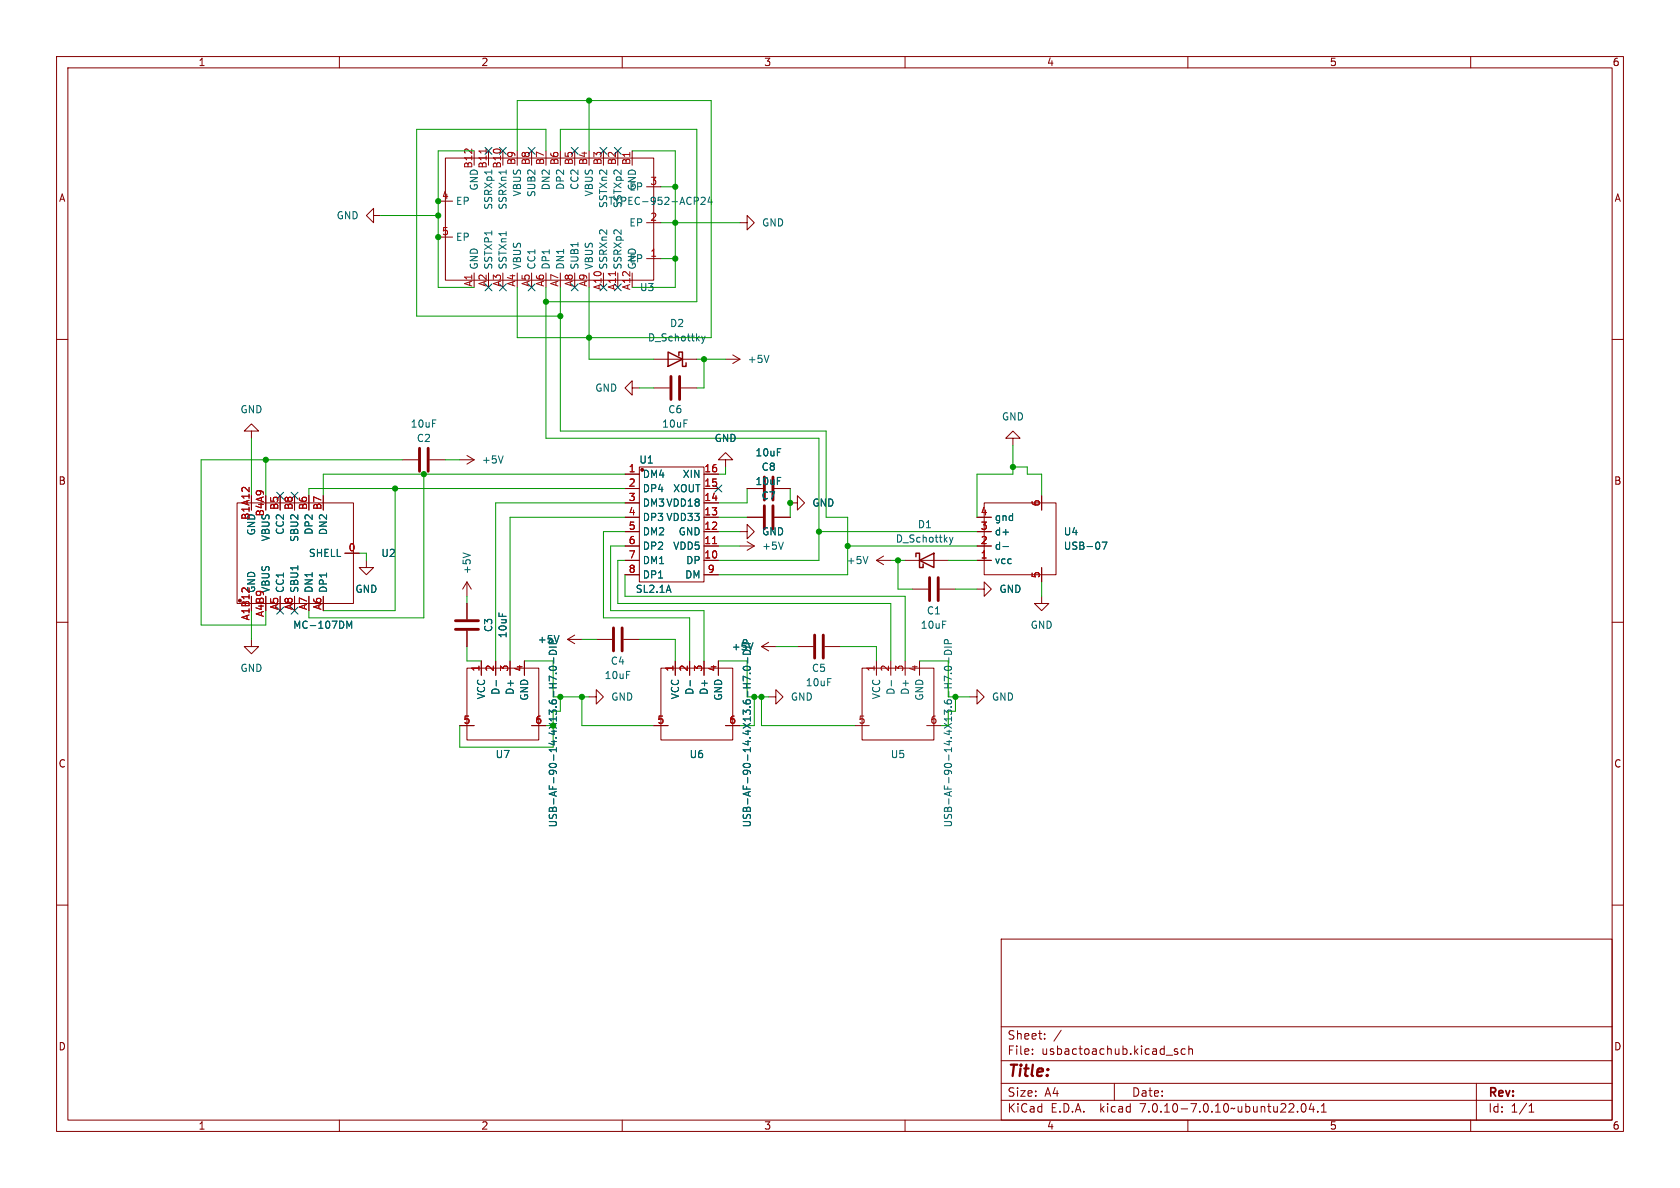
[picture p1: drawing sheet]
<svg xmlns="http://www.w3.org/2000/svg" width="297mm" height="210mm" viewBox="0 0 297 210" stroke-linecap="round" stroke-linejoin="round" font-family="sans-serif">
<g fill="none" stroke="#840000" stroke-width=".18">
<path d="M10 10h277v190h-277zM12 12h273v186h-273zM60 10v2M110 10v2M160 10v2M210 10v2M260 10v2M66 38.1v-1.3l-1.2 1.3 1.2 1.3v-1.3h1.3M77.5 35.6h2.5M78.7 27.9h36.9v21.6h-36.9zM111.8 26.7v2.5M114.3 39.4h2.5"/>
<path d="M114.3 33h2.5M130.8 39.4h1.3v-1.3l1.2 1.3-1.2 1.2v-1.2M10 60h2M77.5 41.9h2.5M83.8 48.3v2.5M114.3 45.7h2.5M285 60h2M44.4 76.2h1.3l-1.3-1.3-1.2 1.3h1.2v1.3M111.8 68.6v-1.3l-1.3 1.3 1.3 1.3v-1.3h1.2M115.6 63.5h7.6M115.6 68.6h2.8M120.4 68.6h2.8"/>
<path d="M128.3 63.5h2.5M129.5 62.7l1.3 .8M130.8 63.5l-1.3 .8M179.1 77.5h1.2l-1.2-1.3-1.3 1.3h1.3v1.2M41.9 88.9h20.6v17.8h-20.6zM61 97.8h2.5M64.8 99.1v1.2h1.2l-1.2 1.3-1.3-1.3h1.3M71.1 81.3h2.8M75.9 81.3h2.8M81.3 81.3h2.5M82.5 80.5l1.3 .8M83.8 81.3l-1.3 .7"/>
<path d="M110.5 99.1h2.5M110.5 96.5h2.5M110.5 94h2.5M110.5 91.4h2.5M110.5 86.4h2.5M110.5 83.8h2.5M110.5 88.9h2.5M113 82.6h11.5v20.3h-11.5zM124.5 99.1h2.5M124.5 96.5h2.5M124.5 94h2.5M124.5 91.4h2.5"/>
<path d="M124.5 86.4h2.5M124.5 83.8h2.5M124.5 88.9h2.5M128.3 81.3h1.2l-1.2-1.3-1.3 1.3h1.3v1.3M130.8 94h1.3v-1.3l1.2 1.3-1.2 1.3v-1.3M130.8 96.5h2.5M132.1 91.4h2.8M132.1 86.4h2.8M132.1 95.8l1.2 .7M133.3 96.5l-1.2 .8M136.9 91.4h2.8M136.9 86.4h2.8"/>
<path d="M139.7 88.9h1.3v-1.3l1.2 1.3-1.2 1.3v-1.3M154.9 99.1h2.6M154.9 99.1l1.3 .7M156.2 98.3l-1.3 .8M160 99.1h7.6M172.7 99.1h2.6M172.7 96.5h2.6M172.7 94h2.6M172.7 91.4h2.6M174 88.9h12.7v12.7h-12.7zM184.1 87.6v2.6M10 110h2"/>
<path d="M44.4 113v1.3h1.3l-1.3 1.3-1.2-1.3h1.2M82.5 118.1h12.7v12.7h-12.7zM82.5 102.9v2.5M82.5 106.7v2.8M82.5 111.5v2.8M82.5 102.9l-.7 1.2M82.5 102.9l.8 1.2M85.1 116.8v2.6M87.6 116.8v2.6M90.2 116.8v2.6M92.7 116.8v2.6M100.3 113l1.3 .8"/>
<path d="M100.3 113h2.6M101.6 112.3l-1.3 .7M105.4 113h2.8M110.2 113h2.8M110.5 101.6h2.5M116.8 118.1h12.7v12.7h-12.7zM119.4 116.8v2.6M121.9 116.8v2.6M124.5 116.8v2.6M124.5 101.6h2.5M127 116.8v2.6M134.6 114.3l1.3 .8"/>
<path d="M134.6 114.3h2.6M135.9 113.5l-1.3 .8M141 114.3h2.8M145.8 114.3h2.8M152.4 118.1h12.7v12.7h-12.7zM154.9 116.8v2.6M157.5 116.8v2.6M160 116.8v2.6M161.3 104.1h2.8M162.6 116.8v2.6M166.1 104.1h2.8M172.7 104.1h1.3v-1.2l1.3 1.2-1.3 1.3v-1.3"/>
<path d="M184.1 105.4v1.3h1.3l-1.3 1.3-1.2-1.3h1.2M184.1 100.3v2.6M285 110h2M81.3 128.3h2.5M94 128.3h2.5M104.1 123.2h1.3v-1.3l1.3 1.3-1.3 1.3v-1.3M115.6 128.3h2.5M128.3 128.3h2.5M135.9 123.2h1.3v-1.3l1.2 1.3-1.2 1.3v-1.3M151.1 128.3h2.6M163.8 128.3h2.6M171.4 123.2h1.3v-1.3l1.3 1.3-1.3 1.3v-1.3"/>
<path d="M10 160h2M285 160h2M177 166h108v32h-108zM60 198v2M110 198v2M160 198v2M177 194.5h108M177 191.5h108M177 187.5h108M177 181.5h108M182.5 186.3v.1M182.5 185.5v.1"/>
<path d="M184.7 183.6v.1M184.7 182.8v.1M187.6 182.1l-1.3 2M197 191.5v3M208.2 185.5l-.4-.1-.2 .2 .1 .2 .5 .2v.3h-.6M209.5 185.5l-.4-.1-.3 .3v.4l.2 .2h.5M210 198v2M210.2 185.5l.2-.1 .3 .1 .1 .9M210.2 184.9v1.5M229.4 196.5v.1M230.2 195.2l.2-.1a.81 .81 0 0 1 .6 .6 .81 .81 0 0 1-.3 .8l-.2 .1a.81 .81 0 0 1-.3-1.4zM231.8 195l-.3 1.1h.9"/>
<path d="M232.2 195.6v1M233 196.5v.1M233.6 196.6h.9M233.6 195.5l.4-.4v1.5M260 198v2M261 191.5v6.5M270.3 196.6h.9M270.3 195.5l.4-.4v1.5"/>
</g>
<g fill="none" stroke="#006464" stroke-width=".18">
<path d="M86.9 30.1v.7M89.5 30.1v.7M123.9 35l.5-.1 .3 .3-.8 .9h.8M125.5 34.8l-.3 .9h.7M125.8 35.3v.8M124.1 59.4l.3 .9M124.7 59.4l-.3 .9M124.4 60.3l-.3 .4M135.9 62.8l-.4 1.3M81.9 97.7l1.2 .5M89 80.6l-.5 1.3M138.5 95.8l-.4 1.3"/>
<path d="M153.4 98.4l-.4 1.2M167.9 95l.3 .8M168.2 95.8l-.3 .5M168.5 95l-.3 .8M177.3 96.6h1M194.8 95.8h.9l-.6 1.3M61.3 111.1v-1.3l.4 .9 .5-.9v1.3M97.2 115.2a.68 .68 0 0 1 .7-.2 .68 .68 0 0 1 .5 .7h-1.3zM97.2 118a.75 .75 0 0 1 1.2 .2 .72 .72 0 0 1-1.3-.1zM97.9 116.3v.9M98.2 119h.2M98.8 112.3l-.4 1.3"/>
<path d="M131.4 113.3l.2-.2h.3l.2 .2M131.5 118a.75 .75 0 0 1 1.2 .2 .72 .72 0 0 1-1.3-.1zM132.2 116.3v.9M132.5 119h.2M133.1 113.6l-.4 1.3M166.9 114.4h1.3M167 115.2a.68 .68 0 0 1 .8-.2 .68 .68 0 0 1 .4 .7h-1.3zM167.1 117.9a.68 .68 0 0 1 1.1 .3 .72 .72 0 0 1-1.3-.1zM167.6 113.8v-.6l-.2-.1h-.3l-.2 .7h1.3M167.7 116.3v.9M168.1 119h.1M87.7 120.3v1"/>
<path d="M98.4 120.1l-1.3-.6v.9M122 120.3v1M132.7 120.1l-1.3-.6v.9M157.6 120.3v1M168.2 120.1l-1.3-.6v.9"/>
</g>
<g fill="none" stroke="#840000" stroke-width=".51">
<path d="M74.2 79.2v4.1M75.7 79.2v4.1M118.6 66.5v4.1M120.1 66.5v4.1M135.1 84.3v4.1M135.1 89.4v4.1M136.7 84.3v4.1M136.7 89.4v4.1M80.5 111.3h4.1M80.5 109.7h4.1M108.5 111v4.1M110 111v4.1"/>
<path d="M144 112.3v4M145.5 112.3v4M164.3 102.1v4.1M165.9 102.1v4.1"/>
</g>
<path d="M118.1 62.2l2.5 1.3-2.5 1.3zM120 62.9v-.7h.6v2.6h.7v-.7M161.9 98.4v-.6h.7v2.5h.6v-.6M162.6 99.1l2.5-1.3v2.5z" fill="none" stroke="#840000" stroke-width=".25"/>
<circle cx="42.4" cy="106.2" r=".25" fill="#840000" stroke="#840000" stroke-width=".18"/>
<path d="M85.9 26.3v.8M42.9 86.2h.4M44 86.1v.8M126 96.1h.7M42.9 104h.4" fill="none" stroke="#a90000" stroke-width=".18"/>
<g fill="none" stroke="#009600" stroke-width=".18">
<path d="M104.1 17.8v8.9M67.3 38.1h10.2M83.8 26.7h-6.3v24.1h6.3M91.4 26.7v-8.9h34.3v41.9h-34.3v-8.9M96.5 26.7v-3.8h-22.8v33h25.4M99.1 26.7v-3.8h24.1v30.4h-26.7M111.8 26.7h7.6v24.1h-7.6M116.8 33h2.6M116.8 39.4h14M96.5 50.8v26.7h48.3v21.6h-17.8M99.1 50.8v25.4h46.9v15.2h3.9v10.2h-22.9M104.1 50.8v12.7h11.5"/>
<path d="M116.8 45.7h2.6M44.4 77.5v10.1M113 68.6h2.6M123.2 63.5h5.1M124.5 63.5v5.1h-1.3M179.1 78.7v5.1h-6.4v7.6M47 81.3v6.3M63.5 97.8h1.3v1.3M69.8 86.4v21.6h-12.7M71.1 81.3h-35.5v29.2h11.4v-2.5M74.9 83.8v25.4h-20.3v-1.2M78.7 81.3h2.6"/>
<path d="M110.5 99.1h-1.3v7.6h48.3v10.1M110.5 83.8h-53.4v3.8M110.5 94h-3.8v15.2h15.2v7.6M110.5 86.4h-55.9v1.2M110.5 96.5h-2.6v11.5h16.6v8.8M110.5 91.4h-20.3v25.4M110.5 88.9h-22.9v27.9M127 91.4h5.1M127 94h3.8M127 96.5h3.8M128.3 82.6v1.2h-1.3M132.1 86.4v2.5h-5.1"/>
<path d="M139.7 86.4v5M144.8 94h27.9M149.9 96.5h22.8M157.5 99.1h2.5M158.7 99.1v5h2.6M167.6 99.1h5.1M179.1 82.6h2.5v1.2h2.5v3.8M44.4 108v5M82.5 114.3v2.5h2.6M82.5 105.4v1.3M92.7 116.8h5.1v6.4M102.9 113h2.5"/>
<path d="M110.5 101.6v3.8h49.5v11.4M113 113h6.4v3.8M127 116.8h5.1v6.4M137.2 114.3h3.8M148.6 114.3h6.3v2.5M162.6 116.8h5v6.4M168.9 104.1h3.8M184.1 102.9v2.5M81.3 128.3v3.8h16.5v-3.8h-1.3M99.1 123.2h5M102.9 123.2v5.1h12.7M134.6 123.2v5.1h16.5"/>
<path d="M135.9 123.2h-2.6v5.1h-2.5M166.4 128.3h1.2M168.9 123.2h2.5"/>
</g>
<g fill="none" stroke="#000084" stroke-width=".18">
<path d="M85.8 26.1l1.2 1.2M87 26.1l-1.2 1.2M88.3 26.1l1.2 1.2M89.5 26.1l-1.2 1.2M93.4 26.1l1.2 1.2M94.6 26.1l-1.2 1.2M101 26.1l1.2 1.2M102.2 26.1l-1.2 1.2M106.1 26.1l1.2 1.2M107.3 26.1l-1.2 1.2M108.6 26.1l1.2 1.2M109.8 26.1l-1.2 1.2"/>
<path d="M85.8 50.2l1.2 1.2M87 50.2l-1.2 1.2M88.3 50.2l1.2 1.2M89.5 50.2l-1.2 1.2M93.4 50.2l1.2 1.2M94.6 50.2l-1.2 1.2M101 50.2l1.2 1.2M102.2 50.2l-1.2 1.2M106.1 50.2l1.2 1.2M107.3 50.2l-1.2 1.2M108.6 50.2l1.2 1.2M109.8 50.2l-1.2 1.2"/>
<path d="M48.9 87l1.2 1.2M50.1 87l-1.2 1.2M51.5 87l1.2 1.2M52.7 87l-1.2 1.2M126.4 85.8l1.2 1.2M127.6 85.8l-1.2 1.2M48.9 107.3l1.2 1.3M50.1 107.3l-1.2 1.3M51.5 107.3l1.2 1.3M52.7 107.3l-1.2 1.3"/>
</g>
<g fill="#009600" stroke="#009600" stroke-width=".18">
<circle cx="119.4" cy="33" r=".46"/>
<circle cx="96.5" cy="53.3" r=".46"/>
<circle cx="104.1" cy="17.8" r=".46"/>
<circle cx="119.4" cy="39.4" r=".46"/>
<circle cx="119.4" cy="45.7" r=".46"/>
<circle cx="104.1" cy="59.7" r=".46"/>
<circle cx="99.1" cy="55.9" r=".46"/>
<circle cx="124.5" cy="63.5" r=".46"/>
<circle cx="99.1" cy="123.2" r=".46"/>
<circle cx="74.9" cy="83.8" r=".46"/>
<circle cx="77.5" cy="41.9" r=".46"/>
<circle cx="77.5" cy="38.1" r=".46"/>
<circle cx="77.5" cy="35.6" r=".46"/>
<circle cx="69.8" cy="86.4" r=".46"/>
<circle cx="47" cy="81.3" r=".46"/>
<circle cx="149.9" cy="96.5" r=".46"/>
<circle cx="179.1" cy="82.6" r=".46"/>
<circle cx="158.7" cy="99.1" r=".46"/>
<circle cx="168.9" cy="123.2" r=".46"/>
<circle cx="133.3" cy="123.2" r=".46"/>
<circle cx="134.6" cy="123.2" r=".46"/>
<circle cx="102.9" cy="123.2" r=".46"/>
<circle cx="139.7" cy="88.9" r=".46"/>
<circle cx="144.8" cy="94" r=".46"/>
</g>
<text font-size="2.8" fill="#840000" x="178" y="190.9">Title:</text>
<g font-size="2.1" fill="#840000">
<text x="178" y="184">Sheet:</text>
<text x="178" y="186.7">File:</text>
<text x="184.1" y="186.7">usbactoachub.kicad_sch</text>
<text x="178" y="196.9">KiCad</text>
<text x="178" y="194.1">Size:</text>
<text x="184.7" y="194.1">A4</text>
<text x="185.7" y="196.9">E.D.A.</text>
<text x="194.6" y="196.9">kicad</text>
<text x="200" y="194.1">Date:</text>
<text x="201.8" y="196.9">7.0.10-7.0.10~ubuntu22.04.1</text>
<text x="263" y="194.3">Rev:</text>
<text x="263" y="196.9">Id:</text>
<text x="267.1" y="196.9">1/1</text>
</g>
<g font-size="1.8" fill="#840000">
<text x="35" y="11.9">1</text>
<text x="85" y="11.9">2</text>
<text x="135" y="11.9">3</text>
<text x="185" y="11.9">4</text>
<text x="235" y="11.9">5</text>
<text x="285" y="11.9">6</text>
<text x="10.3" y="35.9">A</text>
<text x="285.3" y="35.9">A</text>
<text x="10.3" y="85.9">B</text>
<text x="285.3" y="85.9">B</text>
<text x="10.3" y="135.9">C</text>
<text x="285.3" y="135.9">C</text>
<text x="10.3" y="185.9">D</text>
<text x="285.3" y="185.9">D</text>
<text x="35" y="199.9">1</text>
<text x="85" y="199.9">2</text>
<text x="135" y="199.9">3</text>
<text x="185" y="199.9">4</text>
<text x="235" y="199.9">5</text>
<text x="285" y="199.9">6</text>
</g>
<g font-size="1.8" fill="#a90000">
<text x="83.6" y="29.9" transform="rotate(-90 83.6 29.9)">B12</text>
<text x="88.6" y="29.9" transform="rotate(-90 88.6 29.9)">B10</text>
<text x="91.2" y="29.3" transform="rotate(-90 91.2 29.3)">B9</text>
<text x="93.7" y="29.3" transform="rotate(-90 93.7 29.3)">B8</text>
<text x="96.3" y="29.3" transform="rotate(-90 96.3 29.3)">B7</text>
<text x="98.8" y="29.3" transform="rotate(-90 98.8 29.3)">B6</text>
<text x="101.3" y="29.3" transform="rotate(-90 101.3 29.3)">B5</text>
<text x="103.9" y="29.3" transform="rotate(-90 103.9 29.3)">B4</text>
<text x="106.4" y="29.3" transform="rotate(-90 106.4 29.3)">B3</text>
<text x="109" y="29.3" transform="rotate(-90 109 29.3)">B2</text>
<text x="111.5" y="29.3" transform="rotate(-90 111.5 29.3)">B1</text>
<text x="78" y="35.3">4</text>
<text x="114.9" y="32.8">3</text>
<text x="78" y="41.7">5</text>
<text x="114.9" y="39.1">2</text>
<text x="114.9" y="45.5">1</text>
<text x="83.6" y="50.8" transform="rotate(-90 83.6 50.8)">A1</text>
<text x="86.1" y="50.8" transform="rotate(-90 86.1 50.8)">A2</text>
<text x="88.6" y="50.8" transform="rotate(-90 88.6 50.8)">A3</text>
<text x="91.2" y="50.8" transform="rotate(-90 91.2 50.8)">A4</text>
<text x="93.7" y="50.8" transform="rotate(-90 93.7 50.8)">A5</text>
<text x="96.3" y="50.8" transform="rotate(-90 96.3 50.8)">A6</text>
<text x="98.8" y="50.8" transform="rotate(-90 98.8 50.8)">A7</text>
<text x="101.3" y="50.8" transform="rotate(-90 101.3 50.8)">A8</text>
<text x="103.9" y="50.8" transform="rotate(-90 103.9 50.8)">A9</text>
<text x="106.4" y="51.4" transform="rotate(-90 106.4 51.4)">A10</text>
<text x="109" y="51.4" transform="rotate(-90 109 51.4)">A11</text>
<text x="111.5" y="51.4" transform="rotate(-90 111.5 51.4)">A12</text>
<text x="111.1" y="83.6">1</text>
<text x="124.4" y="83.6">16</text>
<text x="111.1" y="86.1">2</text>
<text x="111.1" y="88.6">3</text>
<text x="124.4" y="88.6">14</text>
<text x="124.4" y="86.1">15</text>
<text x="183.9" y="89.6" transform="rotate(-90 183.9 89.6)">6</text>
<text x="44.2" y="92" transform="rotate(-90 44.2 92)">B1A12</text>
<text x="45.3" y="94.8" transform="rotate(-90 45.3 94.8)">GND</text>
<text x="46.7" y="91.4" transform="rotate(-90 46.7 91.4)">B4A9</text>
<text x="49.3" y="90.2" transform="rotate(-90 49.3 90.2)">B5</text>
<text x="51.8" y="90.2" transform="rotate(-90 51.8 90.2)">B8</text>
<text x="54.4" y="90.2" transform="rotate(-90 54.4 90.2)">B6</text>
<text x="56.9" y="90.2" transform="rotate(-90 56.9 90.2)">B7</text>
<text x="111.1" y="91.2">4</text>
<text x="111.1" y="93.7">5</text>
<text x="124.4" y="93.7">12</text>
<text x="124.4" y="91.2">13</text>
<text x="173.3" y="93.7">3</text>
<text x="173.3" y="91.2">4</text>
<text x="61.5" y="97.5">0</text>
<text x="111.1" y="96.3">6</text>
<text x="111.1" y="98.8">7</text>
<text x="111.1" y="101.3">8</text>
<text x="124.4" y="98.8">10</text>
<text x="124.4" y="96.3">11</text>
<text x="125" y="101.3">9</text>
<text x="173.3" y="98.8">1</text>
<text x="173.3" y="96.3">2</text>
<text x="45.3" y="104.9" transform="rotate(-90 45.3 104.9)">GND</text>
<text x="49.3" y="107.9" transform="rotate(-90 49.3 107.9)">A5</text>
<text x="51.8" y="107.9" transform="rotate(-90 51.8 107.9)">A8</text>
<text x="54.4" y="107.9" transform="rotate(-90 54.4 107.9)">A7</text>
<text x="56.9" y="107.9" transform="rotate(-90 56.9 107.9)">A6</text>
<text x="183.9" y="102.3" transform="rotate(-90 183.9 102.3)">5</text>
<text x="44.2" y="109.8" transform="rotate(-90 44.2 109.8)">A1B12</text>
<text x="46.7" y="109.2" transform="rotate(-90 46.7 109.2)">A4B9</text>
<text x="84.8" y="118.8" transform="rotate(-90 84.8 118.8)">1</text>
<text x="87.4" y="118.8" transform="rotate(-90 87.4 118.8)">2</text>
<text x="89.9" y="118.8" transform="rotate(-90 89.9 118.8)">3</text>
<text x="92.5" y="118.8" transform="rotate(-90 92.5 118.8)">4</text>
<text x="119.1" y="118.8" transform="rotate(-90 119.1 118.8)">1</text>
<text x="121.7" y="118.8" transform="rotate(-90 121.7 118.8)">2</text>
<text x="124.2" y="118.8" transform="rotate(-90 124.2 118.8)">3</text>
<text x="126.7" y="118.8" transform="rotate(-90 126.7 118.8)">4</text>
<text x="154.7" y="118.8" transform="rotate(-90 154.7 118.8)">1</text>
<text x="157.2" y="118.8" transform="rotate(-90 157.2 118.8)">2</text>
<text x="159.8" y="118.8" transform="rotate(-90 159.8 118.8)">3</text>
<text x="162.3" y="118.8" transform="rotate(-90 162.3 118.8)">4</text>
<text x="81.8" y="128">5</text>
<text x="94.5" y="128">6</text>
<text x="116.1" y="128">5</text>
<text x="128.8" y="128">6</text>
<text x="151.7" y="128">5</text>
<text x="164.4" y="128">6</text>
</g>
<g font-size="1.8" fill="#006464">
<text x="86.1" y="29.9" transform="rotate(-90 86.1 29.9)">B11</text>
<text x="84.7" y="33.8" transform="rotate(-90 84.7 33.8)">GND</text>
<text x="92.3" y="34.8" transform="rotate(-90 92.3 34.8)">VBUS</text>
<text x="94.8" y="34.9" transform="rotate(-90 94.8 34.9)">SUB2</text>
<text x="97.4" y="33.7" transform="rotate(-90 97.4 33.7)">DN2</text>
<text x="99.9" y="33.7" transform="rotate(-90 99.9 33.7)">DP2</text>
<text x="102.5" y="33.7" transform="rotate(-90 102.5 33.7)">CC2</text>
<text x="105" y="34.8" transform="rotate(-90 105 34.8)">VBUS</text>
<text x="111.2" y="33.9">EP</text>
<text x="112.6" y="33.8" transform="rotate(-90 112.6 33.8)">GND</text>
<text x="59.4" y="39">GND</text>
<text x="80.5" y="36.4">EP</text>
<text x="87.2" y="37.2" transform="rotate(-90 87.2 37.2)">SSRXp1</text>
<text x="89.8" y="37.2" transform="rotate(-90 89.8 37.2)">SSRXn1</text>
<text x="107.5" y="36.4">TYPEC-952-ACP24</text>
<text x="107.5" y="36.9" transform="rotate(-90 107.5 36.9)">SSTXn2</text>
<text x="110.1" y="36.9" transform="rotate(-90 110.1 36.9)">SSTXp2</text>
<text x="111.2" y="40.2">EP</text>
<text x="134.6" y="40.2">GND</text>
<text x="80.5" y="42.8">EP</text>
<text x="84.7" y="47.8" transform="rotate(-90 84.7 47.8)">GND</text>
<text x="87.2" y="47.8" transform="rotate(-90 87.2 47.8)">SSTXP1</text>
<text x="89.8" y="47.8" transform="rotate(-90 89.8 47.8)">SSTXn1</text>
<text x="92.3" y="47.8" transform="rotate(-90 92.3 47.8)">VBUS</text>
<text x="94.8" y="47.8" transform="rotate(-90 94.8 47.8)">CC1</text>
<text x="97.4" y="47.8" transform="rotate(-90 97.4 47.8)">DP1</text>
<text x="99.9" y="47.8" transform="rotate(-90 99.9 47.8)">DN1</text>
<text x="102.5" y="47.8" transform="rotate(-90 102.5 47.8)">SUB1</text>
<text x="105" y="47.8" transform="rotate(-90 105 47.8)">VBUS</text>
<text x="107.5" y="47.8" transform="rotate(-90 107.5 47.8)">SSRXn2</text>
<text x="110.1" y="47.8" transform="rotate(-90 110.1 47.8)">SSRXp2</text>
<text x="111.2" y="46.6">EP</text>
<text x="112.6" y="47.8" transform="rotate(-90 112.6 47.8)">GND</text>
<text x="113" y="51.7">U3</text>
<text x="118.4" y="58">D2</text>
<text x="114.5" y="60.6">D_Schottky</text>
<text x="132.1" y="64.4">+5V</text>
<text x="105.1" y="69.4">GND</text>
<text x="42.4" y="73.3">GND</text>
<text x="72.5" y="75.8">10uF</text>
<text x="116.9" y="75.8">10uF</text>
<text x="118" y="73.3">C6</text>
<text x="177" y="74.5">GND</text>
<text x="73.6" y="78.3">C2</text>
<text x="85.1" y="82.1">+5V</text>
<text x="112.9" y="82.1">U1</text>
<text x="126.2" y="78.3">GND</text>
<text x="133.5" y="80.9">10uF</text>
<text x="134.5" y="83.4">C8</text>
<text x="113.5" y="84.7">DM4</text>
<text x="113.5" y="87.2">DP4</text>
<text x="113.5" y="89.8">DM3 VDD18</text>
<text x="118.9" y="87.2">XOUT</text>
<text x="120.6" y="84.7">XIN</text>
<text x="133.5" y="86">10uF</text>
<text x="134.5" y="88.5">C7</text>
<text x="143.5" y="89.8">GND</text>
<text x="47.9" y="95.8" transform="rotate(-90 47.9 95.8)">VBUS</text>
<text x="50.4" y="94.6" transform="rotate(-90 50.4 94.6)">CC2</text>
<text x="52.9" y="95.9" transform="rotate(-90 52.9 95.9)">SBU2</text>
<text x="55.5" y="94.6" transform="rotate(-90 55.5 94.6)">DP2</text>
<text x="58" y="94.7" transform="rotate(-90 58 94.7)">DN2</text>
<text x="113.5" y="92.3">DP3 VDD33</text>
<text x="113.5" y="94.8">DM2</text>
<text x="119.9" y="94.8">GND</text>
<text x="134.6" y="94.8">GND</text>
<text x="162.2" y="93.6">D1</text>
<text x="175.8" y="94.8">d+</text>
<text x="175.8" y="92.3">gnd</text>
<text x="188" y="94.8">U4</text>
<text x="54.5" y="98.7">SHELL</text>
<text x="67.3" y="98.7">U2</text>
<text x="83.4" y="101.6" transform="rotate(-90 83.4 101.6)">+5V</text>
<text x="113.5" y="97.4">DP2</text>
<text x="113.5" y="99.9">DM1</text>
<text x="118.9" y="97.4">VDD5</text>
<text x="121.2" y="99.9">DP</text>
<text x="134.6" y="97.4">+5V</text>
<text x="149.6" y="99.9">+5V</text>
<text x="158.3" y="96.1">D_Schottky</text>
<text x="175.8" y="99.9">vcc</text>
<text x="175.8" y="97.4">d-</text>
<text x="188" y="97.4">USB-07</text>
<text x="47.9" y="104.9" transform="rotate(-90 47.9 104.9)">VBUS</text>
<text x="50.4" y="104.9" transform="rotate(-90 50.4 104.9)">CC1</text>
<text x="52.9" y="104.9" transform="rotate(-90 52.9 104.9)">SBU1</text>
<text x="55.5" y="104.9" transform="rotate(-90 55.5 104.9)">DN1</text>
<text x="58" y="104.9" transform="rotate(-90 58 104.9)">DP1</text>
<text x="62.7" y="105">GND</text>
<text x="112.3" y="105">SL2.1A</text>
<text x="113.5" y="102.5">DP1</text>
<text x="121" y="102.5">DM</text>
<text x="176.6" y="105">GND</text>
<text x="51.7" y="111.4">MC-107DM</text>
<text x="87.2" y="111.8" transform="rotate(-90 87.2 111.8)">C3</text>
<text x="89.8" y="112.9" transform="rotate(-90 89.8 112.9)">10uF</text>
<text x="95" y="113.9">+5V</text>
<text x="162.7" y="111.4">10uF</text>
<text x="163.8" y="108.8">C1</text>
<text x="182.1" y="111.4">GND</text>
<text x="42.4" y="119">GND</text>
<text x="107.9" y="117.7">C4</text>
<text x="129.3" y="115.2">+5V</text>
<text x="143.4" y="119">C5</text>
<text x="86" y="123.7" transform="rotate(-90 86 123.7)">VCC</text>
<text x="88.5" y="122.9" transform="rotate(-90 88.5 122.9)">D-</text>
<text x="91" y="122.9" transform="rotate(-90 91 122.9)">D+</text>
<text x="93.6" y="124" transform="rotate(-90 93.6 124)">GND</text>
<text x="106.8" y="120.2">10uF</text>
<text x="108" y="124.1">GND</text>
<text x="120.2" y="123.7" transform="rotate(-90 120.2 123.7)">VCC</text>
<text x="122.8" y="122.9" transform="rotate(-90 122.8 122.9)">D-</text>
<text x="125.3" y="122.9" transform="rotate(-90 125.3 122.9)">D+</text>
<text x="127.9" y="124" transform="rotate(-90 127.9 124)">GND</text>
<text x="139.7" y="124.1">GND</text>
<text x="142.3" y="121.5">10uF</text>
<text x="155.8" y="123.7" transform="rotate(-90 155.8 123.7)">VCC</text>
<text x="158.3" y="122.9" transform="rotate(-90 158.3 122.9)">D-</text>
<text x="160.9" y="122.9" transform="rotate(-90 160.9 122.9)">D+</text>
<text x="163.4" y="124" transform="rotate(-90 163.4 124)">GND</text>
<text x="175.3" y="124.1">GND</text>
<text x="87.5" y="134.2">U7</text>
<text x="121.8" y="134.2">U6</text>
<text x="157.4" y="134.2">U5</text>
<text x="132.9" y="146.4" transform="rotate(-90 132.9 146.4)">USB-AF-90-14.4X13.6-H7.0-DIP</text>
</g>
<g font-size="1.8" fill="#009600">
<text x="98.7" y="146.4" transform="rotate(-90 98.7 146.4)">USB-AF-90-14.4X13.6-H7.0-DIP</text>
<text x="168.5" y="146.4" transform="rotate(-90 168.5 146.4)">USB-AF-90-14.4X13.6-H7.0-DIP</text>
</g>
</svg>
